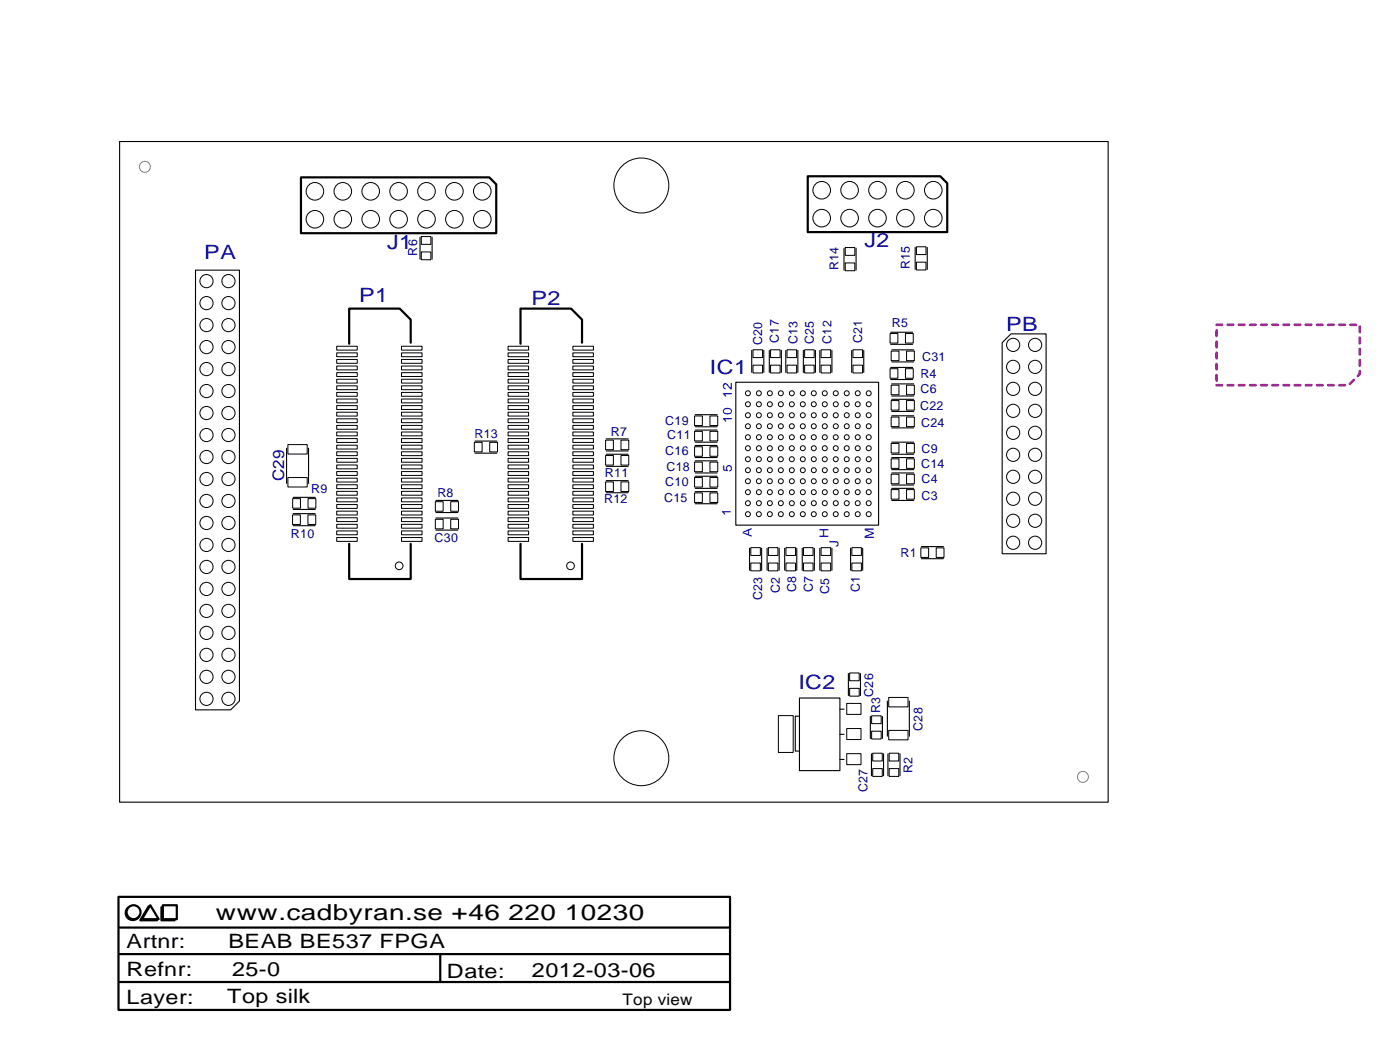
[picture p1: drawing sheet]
<svg xmlns="http://www.w3.org/2000/svg" width="128mm" height="96mm" viewBox="0 0 128 96" stroke-linecap="round" stroke-linejoin="round" font-family="sans-serif">
<g fill="none" stroke="#000" stroke-width=".1">
<path d="M10.9 12.9h90v60.1h-90zM17.8 24.6h4v39.2l-.8 .8h-3.2zM38.3 21.6v2M39.4 21.6v2M55.2 39.9h2M63.3 39.1h2M63.3 38.8h2M63.3 37.7h2M67 34.8h13v13h-13zM68.5 31.9v2M69.6 31.9v2M70.1 31.9v2"/>
<path d="M71.2 31.9v2M71.6 31.9v2M72.7 31.9v2M73.2 31.9v2M74.3 31.9v2M74.7 31.9v2M75.8 31.9v2M76.9 22.6v2M77.6 31.9v2M78 22.6v2M78.7 31.9v2M81.1 34.5h2"/>
<path d="M81.1 33.4h2M81.1 31.3h2M81.1 30.2h2M81.2 37.8h2M81.2 38.9h2M81.2 34.9h2M81.2 36h2M81.2 36.3h2M81.2 37.4h2M81.2 31.8h2M81.2 32.9h2M83.3 22.5v2"/>
<path d="M84.4 22.5v2M91.3 31.2l.8-.8h3.2v20h-4zM26.1 40.8v3.2M26.7 47.8h2M26.7 46.7h2M26.7 46.4h2M26.7 45.3h2M28.1 40.8v3.2M39.7 45.5h2M39.7 48.2h2M39.7 47.1h2M39.7 46.6h2"/>
<path d="M43.3 41.2h2M43.3 40.1h2M55.2 41.3h2M55.2 41h2M55.2 43.7h2M55.2 44.8h2M55.2 42.4h2M63.3 43h2M63.3 41.9h2M63.3 40.2h2M63.3 41.6h2M63.3 44.4h2"/>
<path d="M63.3 43.3h2M63.3 40.5h2M63.3 45.8h2M63.3 44.7h2M68.3 49.9v2M69.4 49.9v2M69.9 49.9v2M71 49.9v2M71.5 49.9v2M72.6 49.9v2M73.1 49.9v2M74.2 49.9v2"/>
<path d="M74.7 49.9v2M75.8 49.9v2M77.5 49.9v2M78.6 49.9v2M81.2 43h2M81.2 40.2h2M81.2 41.6h2M81.2 42.7h2M81.2 44.4h2M81.2 41.3h2M81.2 45.5h2M81.2 44.1h2"/>
<path d="M83.9 50.8h2M83.9 49.7h2M72.8 63.5h3.7v6.6h-3.7zM72.8 65.2h-.4v3.1h.4M76.5 69.1h.4M76.5 66.8h.4M76.5 64.5h.4M77.3 61.3v2M78.4 61.3v2M79.3 65.2v2M79.4 68.6v2M80.4 65.2v2"/>
<path d="M80.5 68.6v2M80.8 63.8v3.2M80.9 68.6v2M82 68.6v2M82.8 63.8v3.2"/>
</g>
<path d="M110.8 29.6h13v4.4l-1 1.1h-12z" fill="none" stroke="#ff00e6" stroke-width=".25" stroke-dasharray=".5 .5"/>
<g fill="none" stroke="#000" stroke-width=".2">
<path d="M27.4 16.1h17.2l.6 .7v4.4h-17.8zM73.6 16h12l.7 .7v4.4h-12.7zM37.4 31.2v-2.1l-1-1h-4.6v3.2M53 31.2v-2.1l-1-1h-4.6v3.2M31.8 49.5v3.2h5.6v-3.2M47.4 49.5v3.2h5.6v-3.2M10.8 81.6h55.7v10.3h-55.7zM10.9 86.8h55.6M10.9 89.4h55.5M10.9 84.4h55.5M11.7 82.6a.65 .65 0 0 0 0 1 .65 .65 0 0 0 1-.2M13.5 82.5l-.7 1.3h1.5"/>
<path d="M13.7 82.4l.8 1.2h-1.6zM14.7 82.6v1.2h1.2M14.8 82.4h1.3v1.2h-1.3zM40.1 86.9v2.4"/>
<circle cx="12.2" cy="83" r=".64"/>
</g>
<g fill="none" stroke="#000" stroke-width=".09">
<path d="M30.7 39.9h1.8v.4h-1.8zM30.7 39.3h1.8v.4h-1.8zM30.7 38.7h1.8v.4h-1.8zM30.7 38.1h1.8v.4h-1.8zM30.7 37.5h1.8v.4h-1.8zM30.7 36.9h1.8v.4h-1.8zM30.7 36.3h1.8v.4h-1.8zM30.7 35.7h1.8v.4h-1.8zM30.7 35.1h1.8v.4h-1.8zM30.7 34.5h1.8v.4h-1.8zM30.7 33.9h1.8v.4h-1.8zM30.7 33.3h1.8v.4h-1.8z"/>
<path d="M30.7 32.7h1.8v.4h-1.8zM30.7 32.1h1.8v.4h-1.8zM30.7 31.5h1.8v.4h-1.8zM36.6 31.5h1.8v.4h-1.8zM36.6 32.1h1.8v.4h-1.8zM36.6 32.7h1.8v.4h-1.8zM36.6 33.3h1.8v.4h-1.8zM36.6 33.9h1.8v.4h-1.8zM36.6 34.5h1.8v.4h-1.8zM36.6 35.1h1.8v.4h-1.8zM36.6 35.7h1.8v.4h-1.8zM36.6 36.3h1.8v.4h-1.8z"/>
<path d="M36.6 36.9h1.8v.4h-1.8zM36.6 37.5h1.8v.4h-1.8zM36.6 38.1h1.8v.4h-1.8zM36.6 38.7h1.8v.4h-1.8zM36.6 39.3h1.8v.4h-1.8zM36.6 39.9h1.8v.4h-1.8zM38.4 21.5h.8v.7h-.8zM38.4 22.9h.8v.7h-.8zM46.3 39.9h1.8v.4h-1.8zM46.3 39.3h1.8v.4h-1.8zM46.3 38.7h1.8v.4h-1.8zM46.3 38.1h1.8v.4h-1.8z"/>
<path d="M46.3 37.5h1.8v.4h-1.8zM46.3 36.9h1.8v.4h-1.8zM46.3 36.3h1.8v.4h-1.8zM46.3 35.7h1.8v.4h-1.8zM46.3 35.1h1.8v.4h-1.8zM46.3 34.5h1.8v.4h-1.8zM46.3 33.9h1.8v.4h-1.8zM46.3 33.3h1.8v.4h-1.8zM46.3 32.7h1.8v.4h-1.8zM46.3 32.1h1.8v.4h-1.8zM46.3 31.5h1.8v.4h-1.8zM52.2 31.5h1.8v.4h-1.8z"/>
<path d="M52.2 32.1h1.8v.4h-1.8zM52.2 32.7h1.8v.4h-1.8zM52.2 33.3h1.8v.4h-1.8zM52.2 33.9h1.8v.4h-1.8zM52.2 34.5h1.8v.4h-1.8zM52.2 35.1h1.8v.4h-1.8zM52.2 35.7h1.8v.4h-1.8zM52.2 36.3h1.8v.4h-1.8zM52.2 36.9h1.8v.4h-1.8zM52.2 37.5h1.8v.4h-1.8zM52.2 38.1h1.8v.4h-1.8zM52.2 38.7h1.8v.4h-1.8z"/>
<path d="M52.2 39.3h1.8v.4h-1.8zM52.2 39.9h1.8v.4h-1.8zM63.3 39.3h.7v.8h-.7zM63.3 37.9h.7v.8h-.7zM64.7 39.3h.7v.8h-.7zM64.7 37.9h.7v.8h-.7zM68.6 33.2h.8v.7h-.8zM68.6 31.8h.8v.7h-.8zM70.2 33.2h.8v.7h-.8zM70.2 31.8h.8v.7h-.8zM71.7 33.2h.9v.7h-.9zM71.7 31.8h.9v.7h-.9z"/>
<path d="M73.3 33.2h.9v.7h-.9zM73.3 31.8h.9v.7h-.9zM74.8 33.2h.9v.7h-.9zM74.8 31.8h.9v.7h-.9zM77 23.9h.9v.7h-.9zM77 22.5h.9v.7h-.9zM77.7 33.2h.9v.7h-.9zM77.7 31.8h.9v.7h-.9zM81.1 33.6h.7v.8h-.7zM81.1 30.4h.7v.8h-.7zM81.2 38h.7v.8h-.7zM81.2 35.1h.7v.8h-.7z"/>
<path d="M81.2 36.5h.7v.8h-.7zM81.2 32h.7v.8h-.7zM82.5 33.6h.7v.8h-.7zM82.5 30.4h.7v.8h-.7zM82.6 38h.7v.8h-.7zM82.6 35.1h.7v.8h-.7zM82.6 36.5h.7v.8h-.7zM82.6 32h.7v.8h-.7zM83.5 23.9h.8v.7h-.8zM83.5 22.5h.8v.7h-.8zM26.2 43.5h1.8v.8h-1.8zM26.2 40.5h1.8v.8h-1.8z"/>
<path d="M26.6 46.9h.8v.8h-.8zM26.7 45.4h.7v.8h-.7zM28 46.9h.8v.8h-.8zM28.1 45.4h.7v.8h-.7zM30.7 48.9h1.8v.4h-1.8zM30.7 48.3h1.8v.4h-1.8zM30.7 47.7h1.8v.4h-1.8zM30.7 47.1h1.8v.4h-1.8zM30.7 46.5h1.8v.4h-1.8zM30.7 45.9h1.8v.4h-1.8zM30.7 45.3h1.8v.4h-1.8zM30.7 44.7h1.8v.4h-1.8z"/>
<path d="M30.7 44.1h1.8v.4h-1.8zM30.7 43.5h1.8v.4h-1.8zM30.7 42.9h1.8v.4h-1.8zM30.7 42.3h1.8v.4h-1.8zM30.7 41.7h1.8v.4h-1.8zM30.7 41.1h1.8v.4h-1.8zM30.7 40.5h1.8v.4h-1.8zM36.6 40.5h1.8v.4h-1.8zM36.6 41.1h1.8v.4h-1.8zM36.6 41.7h1.8v.4h-1.8zM36.6 42.3h1.8v.4h-1.8zM36.6 42.9h1.8v.4h-1.8z"/>
<path d="M36.6 43.5h1.8v.4h-1.8zM36.6 44.1h1.8v.4h-1.8zM36.6 44.7h1.8v.4h-1.8zM36.6 45.3h1.8v.4h-1.8zM36.6 45.9h1.8v.4h-1.8zM36.6 46.5h1.8v.4h-1.8zM36.6 47.1h1.8v.4h-1.8zM36.6 47.7h1.8v.4h-1.8zM36.6 48.3h1.8v.4h-1.8zM36.6 48.9h1.8v.4h-1.8zM39.6 47.3h.8v.8h-.8zM39.6 45.7h.8v.8h-.8z"/>
<path d="M41 47.3h.8v.8h-.8zM41 45.7h.8v.8h-.8zM43.2 40.3h.7v.8h-.7zM44.6 40.3h.7v.8h-.7zM46.3 48.9h1.8v.4h-1.8zM46.3 48.3h1.8v.4h-1.8zM46.3 47.7h1.8v.4h-1.8zM46.3 47.1h1.8v.4h-1.8zM46.3 46.5h1.8v.4h-1.8zM46.3 45.9h1.8v.4h-1.8zM46.3 45.3h1.8v.4h-1.8zM46.3 44.7h1.8v.4h-1.8z"/>
<path d="M46.3 44.1h1.8v.4h-1.8zM46.3 43.5h1.8v.4h-1.8zM46.3 42.9h1.8v.4h-1.8zM46.3 42.3h1.8v.4h-1.8zM46.3 41.7h1.8v.4h-1.8zM46.3 41.1h1.8v.4h-1.8zM46.3 40.5h1.8v.4h-1.8zM52.2 40.5h1.8v.4h-1.8zM52.2 41.1h1.8v.4h-1.8zM52.2 41.7h1.8v.4h-1.8zM52.2 42.3h1.8v.4h-1.8zM52.2 42.9h1.8v.4h-1.8z"/>
<path d="M52.2 43.5h1.8v.4h-1.8zM52.2 44.1h1.8v.4h-1.8zM52.2 44.7h1.8v.4h-1.8zM52.2 45.3h1.8v.4h-1.8zM52.2 45.9h1.8v.4h-1.8zM52.2 46.5h1.8v.4h-1.8zM52.2 47.1h1.8v.4h-1.8zM52.2 47.7h1.8v.4h-1.8zM52.2 48.3h1.8v.4h-1.8zM52.2 48.9h1.8v.4h-1.8zM55.2 40.1h.7v.8h-.7zM55.2 43.9h.7v.8h-.7z"/>
<path d="M55.2 41.5h.7v.8h-.7zM56.6 40.1h.7v.8h-.7zM56.6 43.9h.7v.8h-.7zM56.6 41.5h.7v.8h-.7zM63.3 42.1h.7v.8h-.7zM63.3 43.5h.7v.8h-.7zM63.3 40.7h.7v.8h-.7zM63.3 44.9h.7v.8h-.7zM64.7 42.1h.7v.8h-.7zM64.7 43.5h.7v.8h-.7zM64.7 40.7h.7v.8h-.7zM64.7 44.9h.7v.8h-.7z"/>
<path d="M68.4 49.8h.8v.7h-.8zM68.4 51.2h.8v.7h-.8zM70 49.8h.8v.7h-.8zM70 51.2h.8v.7h-.8zM71.6 49.8h.9v.7h-.9zM71.6 51.2h.9v.7h-.9zM73.2 49.8h.9v.7h-.9zM73.2 51.2h.9v.7h-.9zM74.8 49.8h.9v.7h-.9zM74.8 51.2h.9v.7h-.9zM77.6 49.8h.9v.7h-.9zM77.6 51.2h.9v.7h-.9z"/>
<path d="M81.2 41.8h.7v.8h-.7zM81.2 40.4h.7v.8h-.7zM81.2 44.6h.7v.8h-.7zM81.2 43.2h.7v.8h-.7zM82.6 41.8h.7v.8h-.7zM82.6 40.4h.7v.8h-.7zM82.6 44.6h.7v.8h-.7zM82.6 43.2h.7v.8h-.7zM83.9 49.9h.7v.8h-.7zM85.3 49.9h.7v.8h-.7zM70.9 65.1h1.3v3.4h-1.3zM77.1 68.6h1.3v1h-1.3z"/>
<path d="M77.1 66.3h1.3v1h-1.3zM77.1 64h1.3v1h-1.3zM77.4 62.6h.9v.8h-.9zM77.4 61.2h.9v.8h-.9zM79.4 66.5h.9v.8h-.9zM79.4 65.1h.9v.8h-.9zM79.5 68.5h.9v.8h-.9zM79.5 69.9h.9v.8h-.9zM80.9 66.5h1.8v.8h-1.8zM80.9 63.5h1.8v.8h-1.8zM81 69.9h.9v.8h-.9zM81 68.5h.9v.8h-.9z"/>
<circle cx="28.7" cy="20" r=".8"/>
<circle cx="28.7" cy="17.4" r=".8"/>
<circle cx="31.2" cy="20" r=".8"/>
<circle cx="31.2" cy="17.4" r=".8"/>
<circle cx="33.8" cy="20" r=".8"/>
<circle cx="33.8" cy="17.4" r=".8"/>
<circle cx="36.3" cy="20" r=".8"/>
<circle cx="36.3" cy="17.4" r=".8"/>
<circle cx="38.8" cy="20" r=".8"/>
<circle cx="38.8" cy="17.4" r=".8"/>
<circle cx="41.4" cy="20" r=".8"/>
<circle cx="41.4" cy="17.4" r=".8"/>
<circle cx="43.9" cy="20" r=".8"/>
<circle cx="43.9" cy="17.4" r=".8"/>
<circle cx="58.4" cy="16.9" r="2.5"/>
<circle cx="74.8" cy="19.9" r=".8"/>
<circle cx="74.8" cy="17.3" r=".8"/>
<circle cx="77.4" cy="19.9" r=".8"/>
<circle cx="77.4" cy="17.3" r=".8"/>
<circle cx="79.9" cy="19.9" r=".8"/>
<circle cx="79.9" cy="17.3" r=".8"/>
<circle cx="82.5" cy="19.9" r=".8"/>
<circle cx="82.5" cy="17.3" r=".8"/>
<circle cx="85" cy="19.9" r=".8"/>
<circle cx="85" cy="17.3" r=".8"/>
<circle cx="18.8" cy="35.6" r=".6"/>
<circle cx="18.8" cy="29.6" r=".6"/>
<circle cx="18.8" cy="25.6" r=".6"/>
<circle cx="18.8" cy="39.6" r=".6"/>
<circle cx="18.8" cy="33.6" r=".6"/>
<circle cx="18.8" cy="27.6" r=".6"/>
<circle cx="18.8" cy="37.6" r=".6"/>
<circle cx="18.8" cy="31.6" r=".6"/>
<circle cx="20.8" cy="35.6" r=".6"/>
<circle cx="20.8" cy="39.6" r=".6"/>
<circle cx="20.8" cy="29.6" r=".6"/>
<circle cx="20.8" cy="25.6" r=".6"/>
<circle cx="20.8" cy="33.6" r=".6"/>
<circle cx="20.8" cy="37.6" r=".6"/>
<circle cx="20.8" cy="27.6" r=".6"/>
<circle cx="20.8" cy="31.6" r=".6"/>
<circle cx="68.1" cy="39.8" r=".23"/>
<circle cx="68.1" cy="38.8" r=".23"/>
<circle cx="68.1" cy="36.8" r=".23"/>
<circle cx="68.1" cy="35.8" r=".23"/>
<circle cx="68.1" cy="37.8" r=".23"/>
<circle cx="69.1" cy="39.8" r=".23"/>
<circle cx="69.1" cy="38.8" r=".23"/>
<circle cx="69.1" cy="36.8" r=".23"/>
<circle cx="69.1" cy="35.8" r=".23"/>
<circle cx="69.1" cy="37.8" r=".23"/>
<circle cx="70.1" cy="39.8" r=".23"/>
<circle cx="70.1" cy="38.8" r=".23"/>
<circle cx="70.1" cy="35.8" r=".23"/>
<circle cx="70.1" cy="36.8" r=".23"/>
<circle cx="70.1" cy="37.8" r=".23"/>
<circle cx="71.1" cy="39.8" r=".23"/>
<circle cx="71.1" cy="38.8" r=".23"/>
<circle cx="71.1" cy="35.8" r=".23"/>
<circle cx="71.1" cy="36.8" r=".23"/>
<circle cx="71.1" cy="37.8" r=".23"/>
<circle cx="72.1" cy="39.8" r=".23"/>
<circle cx="72.1" cy="38.8" r=".23"/>
<circle cx="72.1" cy="35.8" r=".23"/>
<circle cx="72.1" cy="36.8" r=".23"/>
<circle cx="72.1" cy="37.8" r=".23"/>
<circle cx="73.1" cy="39.8" r=".23"/>
<circle cx="73.1" cy="38.8" r=".23"/>
<circle cx="73.1" cy="36.8" r=".23"/>
<circle cx="73.1" cy="35.8" r=".23"/>
<circle cx="73.1" cy="37.8" r=".23"/>
<circle cx="74.1" cy="39.8" r=".23"/>
<circle cx="74.1" cy="38.8" r=".23"/>
<circle cx="74.1" cy="35.8" r=".23"/>
<circle cx="74.1" cy="36.8" r=".23"/>
<circle cx="74.1" cy="37.8" r=".23"/>
<circle cx="75.1" cy="39.8" r=".23"/>
<circle cx="75.1" cy="38.8" r=".23"/>
<circle cx="75.1" cy="35.8" r=".23"/>
<circle cx="75.1" cy="36.8" r=".23"/>
<circle cx="75.1" cy="37.8" r=".23"/>
<circle cx="76.1" cy="39.8" r=".23"/>
<circle cx="76.1" cy="38.8" r=".23"/>
<circle cx="76.1" cy="36.8" r=".23"/>
<circle cx="76.1" cy="35.8" r=".23"/>
<circle cx="76.1" cy="37.8" r=".23"/>
<circle cx="77.1" cy="39.8" r=".23"/>
<circle cx="77.1" cy="38.8" r=".23"/>
<circle cx="77.1" cy="36.8" r=".23"/>
<circle cx="77.1" cy="35.8" r=".23"/>
<circle cx="77.1" cy="37.8" r=".23"/>
<circle cx="78.1" cy="39.8" r=".23"/>
<circle cx="78.1" cy="38.8" r=".23"/>
<circle cx="78.1" cy="35.8" r=".23"/>
<circle cx="78.1" cy="36.8" r=".23"/>
<circle cx="78.1" cy="37.8" r=".23"/>
<circle cx="79.1" cy="39.8" r=".23"/>
<circle cx="79.1" cy="38.8" r=".23"/>
<circle cx="79.1" cy="35.8" r=".23"/>
<circle cx="79.1" cy="36.8" r=".23"/>
<circle cx="79.1" cy="37.8" r=".23"/>
<circle cx="92.3" cy="37.4" r=".6"/>
<circle cx="92.3" cy="31.4" r=".6"/>
<circle cx="92.3" cy="35.4" r=".6"/>
<circle cx="92.3" cy="33.4" r=".6"/>
<circle cx="92.3" cy="39.4" r=".6"/>
<circle cx="94.3" cy="37.4" r=".6"/>
<circle cx="94.3" cy="31.4" r=".6"/>
<circle cx="94.3" cy="35.4" r=".6"/>
<circle cx="94.3" cy="33.4" r=".6"/>
<circle cx="94.3" cy="39.4" r=".6"/>
<circle cx="18.8" cy="59.6" r=".6"/>
<circle cx="18.8" cy="55.6" r=".6"/>
<circle cx="18.8" cy="45.6" r=".6"/>
<circle cx="18.8" cy="49.6" r=".6"/>
<circle cx="18.8" cy="43.6" r=".6"/>
<circle cx="18.8" cy="47.6" r=".6"/>
<circle cx="18.8" cy="57.6" r=".6"/>
<circle cx="18.8" cy="53.6" r=".6"/>
<circle cx="18.8" cy="41.6" r=".6"/>
<circle cx="18.8" cy="51.6" r=".6"/>
<circle cx="20.8" cy="49.6" r=".6"/>
<circle cx="20.8" cy="55.6" r=".6"/>
<circle cx="20.8" cy="59.6" r=".6"/>
<circle cx="20.8" cy="45.6" r=".6"/>
<circle cx="20.8" cy="43.6" r=".6"/>
<circle cx="20.8" cy="47.6" r=".6"/>
<circle cx="20.8" cy="57.6" r=".6"/>
<circle cx="20.8" cy="53.6" r=".6"/>
<circle cx="20.8" cy="41.6" r=".6"/>
<circle cx="20.8" cy="51.6" r=".6"/>
<circle cx="36.4" cy="51.5" r=".35"/>
<circle cx="52" cy="51.5" r=".35"/>
<circle cx="68.1" cy="43.8" r=".23"/>
<circle cx="68.1" cy="44.8" r=".23"/>
<circle cx="68.1" cy="40.8" r=".23"/>
<circle cx="68.1" cy="41.8" r=".23"/>
<circle cx="68.1" cy="45.8" r=".23"/>
<circle cx="68.1" cy="46.8" r=".23"/>
<circle cx="68.1" cy="42.8" r=".23"/>
<circle cx="69.1" cy="43.8" r=".23"/>
<circle cx="69.1" cy="44.8" r=".23"/>
<circle cx="69.1" cy="40.8" r=".23"/>
<circle cx="69.1" cy="45.8" r=".23"/>
<circle cx="69.1" cy="41.8" r=".23"/>
<circle cx="69.1" cy="46.8" r=".23"/>
<circle cx="69.1" cy="42.8" r=".23"/>
<circle cx="70.1" cy="44.8" r=".23"/>
<circle cx="70.1" cy="43.8" r=".23"/>
<circle cx="70.1" cy="41.8" r=".23"/>
<circle cx="70.1" cy="45.8" r=".23"/>
<circle cx="70.1" cy="40.8" r=".23"/>
<circle cx="70.1" cy="46.8" r=".23"/>
<circle cx="70.1" cy="42.8" r=".23"/>
<circle cx="71.1" cy="44.8" r=".23"/>
<circle cx="71.1" cy="43.8" r=".23"/>
<circle cx="71.1" cy="41.8" r=".23"/>
<circle cx="71.1" cy="40.8" r=".23"/>
<circle cx="71.1" cy="45.8" r=".23"/>
<circle cx="71.1" cy="46.8" r=".23"/>
<circle cx="71.1" cy="42.8" r=".23"/>
<circle cx="72.1" cy="44.8" r=".23"/>
<circle cx="72.1" cy="43.8" r=".23"/>
<circle cx="72.1" cy="45.8" r=".23"/>
<circle cx="72.1" cy="41.8" r=".23"/>
<circle cx="72.1" cy="40.8" r=".23"/>
<circle cx="72.1" cy="46.8" r=".23"/>
<circle cx="72.1" cy="42.8" r=".23"/>
<circle cx="73.1" cy="44.8" r=".23"/>
<circle cx="73.1" cy="43.8" r=".23"/>
<circle cx="73.1" cy="45.8" r=".23"/>
<circle cx="73.1" cy="41.8" r=".23"/>
<circle cx="73.1" cy="40.8" r=".23"/>
<circle cx="73.1" cy="46.8" r=".23"/>
<circle cx="73.1" cy="42.8" r=".23"/>
<circle cx="74.1" cy="44.8" r=".23"/>
<circle cx="74.1" cy="43.8" r=".23"/>
<circle cx="74.1" cy="45.8" r=".23"/>
<circle cx="74.1" cy="41.8" r=".23"/>
<circle cx="74.1" cy="40.8" r=".23"/>
<circle cx="74.1" cy="46.8" r=".23"/>
<circle cx="74.1" cy="42.8" r=".23"/>
<circle cx="75.1" cy="43.8" r=".23"/>
<circle cx="75.1" cy="44.8" r=".23"/>
<circle cx="75.1" cy="41.8" r=".23"/>
<circle cx="75.1" cy="45.8" r=".23"/>
<circle cx="75.1" cy="40.8" r=".23"/>
<circle cx="75.1" cy="46.8" r=".23"/>
<circle cx="75.1" cy="42.8" r=".23"/>
<circle cx="76.1" cy="44.8" r=".23"/>
<circle cx="76.1" cy="43.8" r=".23"/>
<circle cx="76.1" cy="45.8" r=".23"/>
<circle cx="76.1" cy="40.8" r=".23"/>
<circle cx="76.1" cy="41.8" r=".23"/>
<circle cx="76.1" cy="46.8" r=".23"/>
<circle cx="76.1" cy="42.8" r=".23"/>
<circle cx="77.1" cy="44.8" r=".23"/>
<circle cx="77.1" cy="43.8" r=".23"/>
<circle cx="77.1" cy="41.8" r=".23"/>
<circle cx="77.1" cy="40.8" r=".23"/>
<circle cx="77.1" cy="45.8" r=".23"/>
<circle cx="77.1" cy="46.8" r=".23"/>
<circle cx="77.1" cy="42.8" r=".23"/>
<circle cx="78.1" cy="44.8" r=".23"/>
<circle cx="78.1" cy="43.8" r=".23"/>
<circle cx="78.1" cy="45.8" r=".23"/>
<circle cx="78.1" cy="41.8" r=".23"/>
<circle cx="78.1" cy="40.8" r=".23"/>
<circle cx="78.1" cy="46.8" r=".23"/>
<circle cx="78.1" cy="42.8" r=".23"/>
<circle cx="79.1" cy="43.8" r=".23"/>
<circle cx="79.1" cy="44.8" r=".23"/>
<circle cx="79.1" cy="45.8" r=".23"/>
<circle cx="79.1" cy="41.8" r=".23"/>
<circle cx="79.1" cy="40.8" r=".23"/>
<circle cx="79.1" cy="46.8" r=".23"/>
<circle cx="79.1" cy="42.8" r=".23"/>
<circle cx="92.3" cy="41.4" r=".6"/>
<circle cx="92.3" cy="47.4" r=".6"/>
<circle cx="92.3" cy="45.4" r=".6"/>
<circle cx="92.3" cy="43.4" r=".6"/>
<circle cx="92.3" cy="49.4" r=".6"/>
<circle cx="94.3" cy="41.4" r=".6"/>
<circle cx="94.3" cy="47.4" r=".6"/>
<circle cx="94.3" cy="45.4" r=".6"/>
<circle cx="94.3" cy="49.4" r=".6"/>
<circle cx="94.3" cy="43.4" r=".6"/>
<circle cx="18.8" cy="63.6" r=".6"/>
<circle cx="18.8" cy="61.6" r=".6"/>
<circle cx="20.8" cy="63.6" r=".6"/>
<circle cx="20.8" cy="61.6" r=".6"/>
<circle cx="58.4" cy="69" r="2.5"/>
</g>
<g fill="none" stroke="#808080" stroke-width=".09">
<circle cx="13.2" cy="15.2" r=".5"/>
<circle cx="98.6" cy="70.7" r=".5"/>
</g>
<text font-size="2" x="19.7" y="83.7">www.cadbyran.se +46 220 10230</text>
<g font-size="1.8" fill="#00009c">
<text x="18.6" y="23.6">PA</text>
<text x="35.3" y="22.6">J1</text>
<text x="78.7" y="22.5">J2</text>
<text x="32.7" y="27.5">P1</text>
<text x="48.4" y="27.8">P2</text>
<text x="64.7" y="34">IC1</text>
<text x="91.6" y="30.1">PB</text>
<text x="72.7" y="62.7">IC2</text>
</g>
<g font-size="1.8">
<text x="11.5" y="86.3">Artnr:</text>
<text x="11.5" y="88.8">Refnr:</text>
<text x="20.8" y="86.3">BEAB BE537 FPGA</text>
<text x="21.1" y="88.8">25-0</text>
<text x="40.7" y="89">Date:</text>
<text x="48.4" y="88.9">2012-03-06</text>
<text x="11.5" y="91.4">Layer:</text>
<text x="20.7" y="91.3">Top silk</text>
</g>
<text font-size="1.4" fill="#00009c" x="25.9" y="43.8" transform="rotate(-90 25.9 43.8)">C29</text>
<text font-size="1.4" x="56.7" y="91.4">Top view</text>
<g font-size="1.1" fill="#00009c">
<text x="38" y="23.3" transform="rotate(-90 38 23.3)">R6</text>
<text x="76.4" y="24.6" transform="rotate(-90 76.4 24.6)">R14</text>
<text x="81.2" y="29.8">R5</text>
<text x="82.8" y="24.5" transform="rotate(-90 82.8 24.5)">R15</text>
<text x="69.4" y="31.4" transform="rotate(-90 69.4 31.4)">C20</text>
<text x="70.9" y="31.2" transform="rotate(-90 70.9 31.2)">C17</text>
<text x="72.6" y="31.3" transform="rotate(-90 72.6 31.3)">C13</text>
<text x="74.1" y="31.3" transform="rotate(-90 74.1 31.3)">C25</text>
<text x="75.7" y="31.3" transform="rotate(-90 75.7 31.3)">C12</text>
<text x="78.5" y="31.2" transform="rotate(-90 78.5 31.2)">C21</text>
<text x="83.8" y="34.4">R4</text>
<text x="83.8" y="35.8">C6</text>
<text x="84" y="32.9">C31</text>
<text x="43.2" y="39.9">R13</text>
<text x="55.6" y="39.7">R7</text>
<text x="60.6" y="41.4">C16</text>
<text x="60.6" y="38.7">C19</text>
<text x="60.8" y="40">C11</text>
<text x="83.8" y="37.3">C22</text>
<text x="83.9" y="38.9">C24</text>
<text x="83.9" y="41.2">C9</text>
<text x="28.3" y="44.9">R9</text>
<text x="39.8" y="45.2">R8</text>
<text x="55" y="45.8">R12</text>
<text x="55.1" y="43.4">R11</text>
<text x="60.5" y="45.7">C15</text>
<text x="60.6" y="44.2">C10</text>
<text x="60.7" y="42.9">C18</text>
<text x="83.9" y="42.6">C14</text>
<text x="83.9" y="45.5">C3</text>
<text x="83.9" y="44">C4</text>
<text x="26.5" y="49">R10</text>
<text x="39.6" y="49.3">C30</text>
<text x="71" y="54" transform="rotate(-90 71 54)">C2</text>
<text x="72.5" y="53.9" transform="rotate(-90 72.5 53.9)">C8</text>
<text x="74" y="53.9" transform="rotate(-90 74 53.9)">C7</text>
<text x="78.3" y="53.9" transform="rotate(-90 78.3 53.9)">C1</text>
<text x="82" y="50.6">R1</text>
<text x="69.4" y="54.6" transform="rotate(-90 69.4 54.6)">C23</text>
<text x="75.5" y="54.1" transform="rotate(-90 75.5 54.1)">C5</text>
<text x="79.5" y="63.4" transform="rotate(-90 79.5 63.4)">C26</text>
<text x="80.2" y="64.9" transform="rotate(-90 80.2 64.9)">R3</text>
<text x="83.1" y="70.4" transform="rotate(-90 83.1 70.4)">R2</text>
<text x="84" y="66.5" transform="rotate(-90 84 66.5)">C28</text>
<text x="79" y="72.1" transform="rotate(-90 79 72.1)">C27</text>
</g>
<g font-size="1.1" fill="#00f">
<text x="66.7" y="38.5" transform="rotate(-90 66.7 38.5)">10</text>
<text x="66.7" y="36.2" transform="rotate(-90 66.7 36.2)">12</text>
<text x="66.6" y="47" transform="rotate(-90 66.6 47)">1</text>
<text x="66.7" y="43" transform="rotate(-90 66.7 43)">5</text>
<text x="68.5" y="48.9" transform="rotate(-90 68.5 48.9)">A</text>
<text x="75.5" y="49" transform="rotate(-90 75.5 49)">H</text>
<text x="76.4" y="49.8" transform="rotate(-90 76.4 49.8)">J</text>
<text x="79.6" y="49.1" transform="rotate(-90 79.6 49.1)">M</text>
</g>
</svg>
